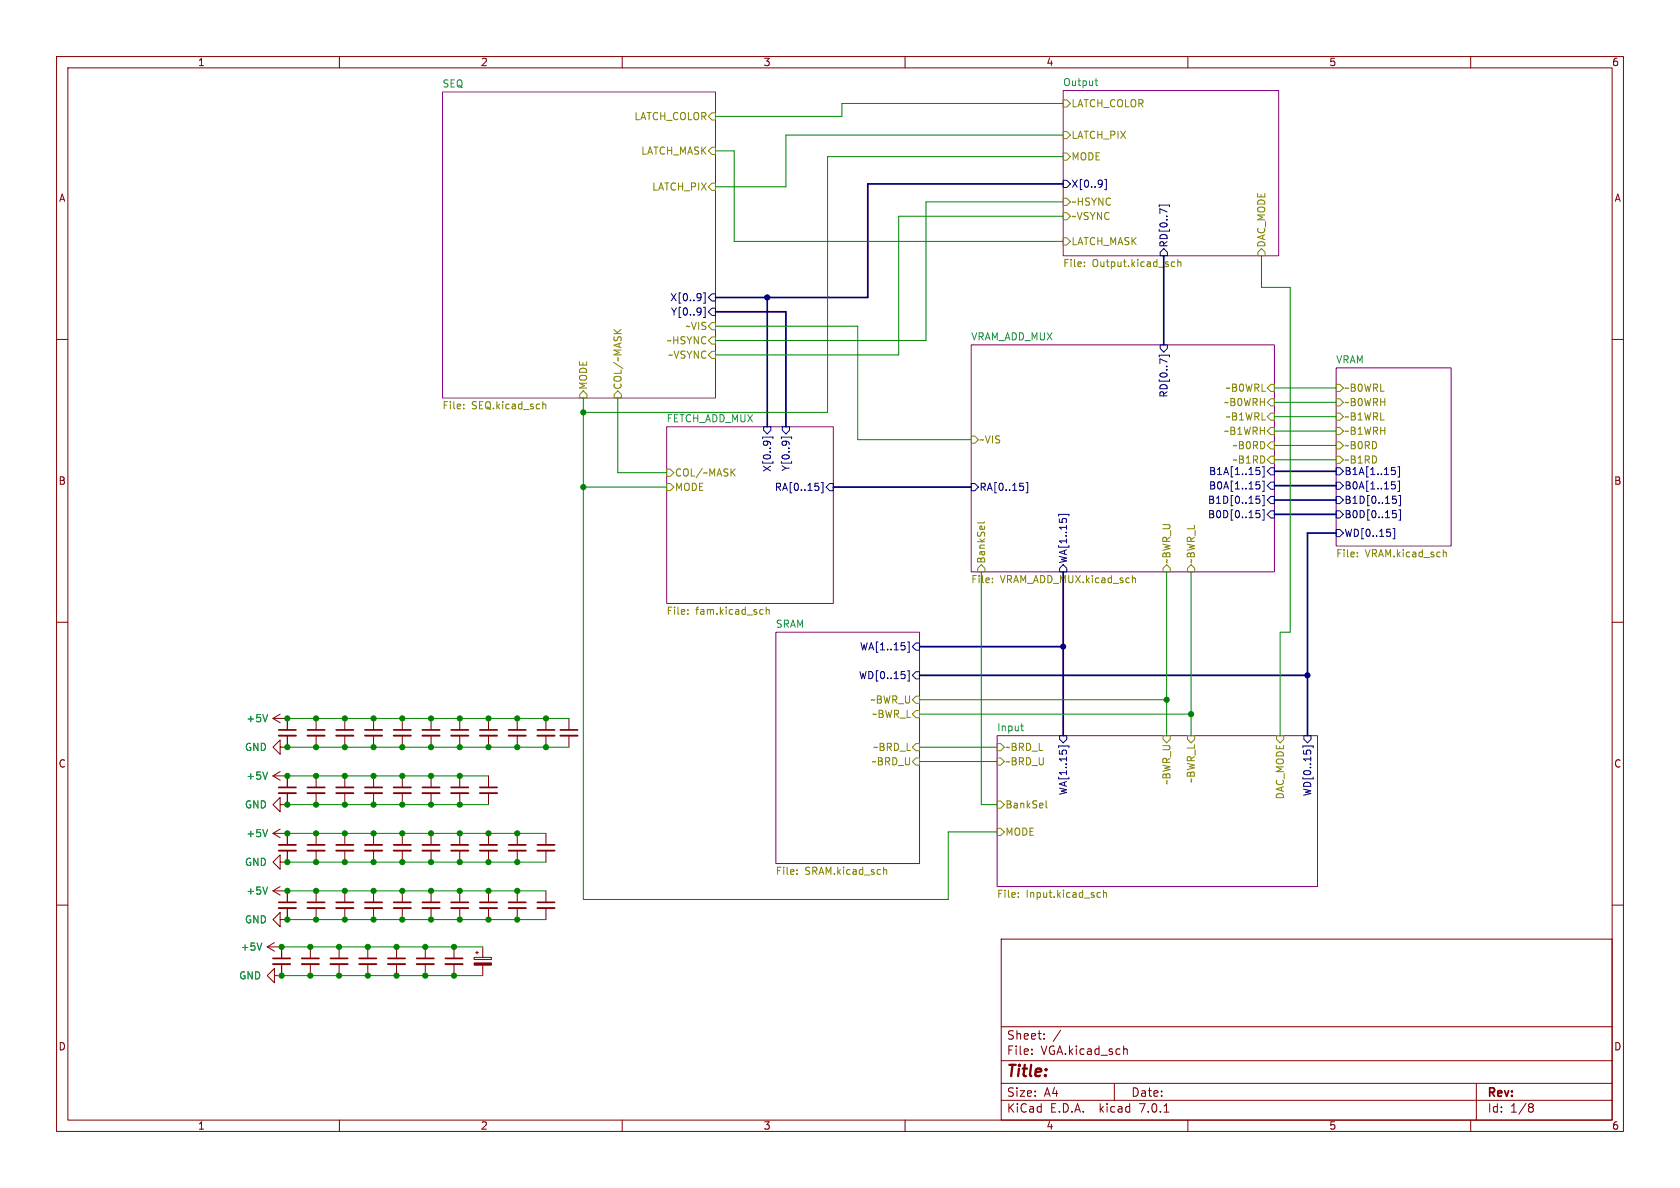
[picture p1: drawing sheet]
<svg xmlns="http://www.w3.org/2000/svg" width="297mm" height="210mm" viewBox="0 0 297 210" stroke-linecap="round" stroke-linejoin="round" font-family="sans-serif">
<g fill="none" stroke="#840000" stroke-width=".18">
<path d="M10 10h277v190h-277zM12 12h273v186h-273zM60 10v2M110 10v2M160 10v2M210 10v2M260 10v2M10 60h2M285 60h2M10 110h2M285 110h2M48.3 137.2l1.2 .7"/>
<path d="M48.3 137.2h2.5v2M48.3 127h2.5v2M48.3 127l1.2 .8M49.5 136.4l-1.2 .8M49.5 126.2l-1.2 .8M50.8 130v2.1h-1.3v1.3l-1.2-1.3 1.2-1.3v1.3M55.9 127v2M55.9 130v2.1M55.9 137.2v2M61 127v2M61 130v2.1M61 137.2v2"/>
<path d="M66 127v2M66 130v2.1M66 137.2v2M71.1 127v2M71.1 130v2.1M71.1 137.2v2M76.2 127v2M76.2 130v2.1M76.2 137.2v2M81.3 127v2M81.3 130v2.1M81.3 137.2v2"/>
<path d="M86.4 127v2M86.4 130v2.1M86.4 137.2v2M91.4 127v2M91.4 130v2.1M96.5 127v2M96.5 130v2.1M100.6 127v2M100.6 130v2.1M10 160h2M48.3 157.5l1.2 .7M48.3 157.5h2.5v2"/>
<path d="M48.3 147.3h2.5v2.1M48.3 147.3l1.2 .8M49.5 156.7l-1.2 .8M49.5 146.6l-1.2 .7M50.8 140.2v2h-1.3v1.3l-1.2-1.3 1.2-1.2v1.2M50.8 150.4v2h-1.3v1.3l-1.2-1.3 1.2-1.3v1.3M55.9 140.2v2M55.9 147.3v2.1M55.9 150.4v2M55.9 157.5v2M61 140.2v2M61 147.3v2.1"/>
<path d="M61 150.4v2M61 157.5v2M66 140.2v2M66 147.3v2.1M66 150.4v2M66 157.5v2M71.1 140.2v2M71.1 147.3v2.1M71.1 150.4v2M71.1 157.5v2M76.2 140.2v2M76.2 147.3v2.1"/>
<path d="M76.2 150.4v2M76.2 157.5v2M81.3 140.2v2M81.3 147.3v2.1M81.3 150.4v2M81.3 157.5v2M86.4 140.2v2M86.4 147.3v2.1M86.4 150.4v2M86.4 157.5v2M91.4 147.3v2.1M91.4 150.4v2"/>
<path d="M91.4 157.5v2M96.5 147.3v2.1M96.5 150.4v2M96.5 157.5v2M285 160h2M47.2 167.4l1.3 .7M47.2 167.4h2.6v2M48.5 166.6l-1.3 .8M49.8 170.4v2.1h-1.3v1.2l-1.3-1.2 1.3-1.3v1.3M50.8 160.5v2.1h-1.3v1.2l-1.2-1.2 1.2-1.3v1.3M54.9 167.4v2M54.9 170.4v2.1"/>
<path d="M55.9 160.5v2.1M59.9 167.4v2M59.9 170.4v2.1M61 160.5v2.1M65 167.4v2M65 170.4v2.1M66 160.5v2.1M70.1 167.4v2M70.1 170.4v2.1M71.1 160.5v2.1M75.2 167.4v2M75.2 170.4v2.1"/>
<path d="M76.2 160.5v2.1M80.3 167.4v2M80.3 170.4v2.1M81.3 160.5v2.1M83.8 169.2h3.1v.4h-3.1zM84.1 168.4h.5M84.3 168.1v.6M85.3 167.4v1.8M85.3 170.6v1.9M86.4 160.5v2.1M91.4 160.5v2.1M96.5 160.5v2.1"/>
<path d="M177 166h108v32h-108zM60 198v2M110 198v2M160 198v2M177 194.5h108M177 191.5h108M177 187.5h108M177 181.5h108M182.4 186.3v.1M182.4 185.5v.1M184.6 183.6v.1M184.6 182.8v.1"/>
<path d="M197 191.5v3M198.9 185.4l.3 .1 .1 .1v.8M205.8 196.6h.8M210 198v2M260 198v2M261 191.5v6.5M270.5 195.1l.4 .1 .2 .2-.3 .3M270.5 195.7h.3M270.8 195.7l.2 .2 .1 .4-.2 .2-.4 .1"/>
</g>
<g fill="#fff" stroke="#fff" stroke-width=".18">
<path d="M176.3 130h56.6v26.7h-56.6z"/>
<path d="M236.2 65h20.3v31.5h-20.3z"/>
<path d="M137.2 111.8h25.4v40.9h-25.4z"/>
<path d="M117.9 75.4h29.4v31.3h-29.4z"/>
<path d="M78.2 16.3h48.3v54.1h-48.3z"/>
<path d="M171.7 61h53.6v40.1h-53.6z"/>
<path d="M188 16h38.1v29.2h-38.1z"/>
</g>
<path d="M78.2 16.3h48.3v54.1h-48.3zM188 16h38.1v29.2h-38.1zM117.9 75.4h29.4v31.3h-29.4zM171.7 61h53.6v40.1h-53.6zM236.2 65h20.3v31.5h-20.3zM137.2 111.8h25.4v40.9h-25.4zM176.3 130h56.6v26.7h-56.6z" fill="none" stroke="#840084" stroke-width=".18"/>
<g fill="none" stroke="#000084" stroke-width=".18">
<path d="M188 31.9h.6l.6 .6-.6 .6h-.6zM195.3 31.7h.3v1.8h-.3M204.9 36.6v-.3h1.9v.3M124.4 51.8h.3v1.8h-.3M124.4 54.3h.3v1.8h-.3M125.2 52.6l.7-.7h.6v1.3h-.6zM125.9 54.5h.6v1.3h-.6l-.7-.7zM205.7 43.9l.7 .7v.6h-1.3v-.6zM134.8 77.6v-.3h1.8v.3M135 75.4h1.3v.7l-.7 .6-.6-.6zM138.1 77.6v-.3h1.8v.3M138.3 75.4h1.3v.7l-.7 .6-.6-.6z"/>
<path d="M204.9 63.1v-.3h1.9v.3M205.1 61h1.3v.6l-.7 .6-.6-.6zM144.7 86v.6M145.2 85.3h.3v1.8h-.3M146 86.1l.7-.6h.6v1.2h-.6zM171.7 85.5h.6l.7 .6-.7 .6h-.6zM181.4 85.3h.3v1.8h-.3M187.2 91.2v-.3h1.8v.3M188 99.8l.6 .7v.6h-1.3v-.6zM222.1 85.2h.6M222.1 90.2h.6M222.1 87.7h.6"/>
<path d="M222.2 83.1h.3l.2 .3v.4l-.5 .1M222.2 85.7h.3l.2 .2v.4l-.5 .1M222.2 90.7h.3l.2 .3v.4l-.5 .1M222.2 88.2h.3l.2 .2v.5l-.5 .1M223.2 85h.3v1.9h-.3M223.2 90.1h.3v1.8h-.3M223.2 87.6h.3v1.8h-.3M223.5 82.5v1.8h-.3M224.7 85.2h.6v1.3h-.6l-.7-.6zM224.7 82.7h.6v1.2h-.6l-.7-.6zM224.7 90.3h.6v1.3h-.6l-.7-.7zM224.7 87.8h.6v1.2h-.6l-.7-.6z"/>
<path d="M236.2 93.6h.7l.6 .6-.6 .7h-.7zM236.2 82.7h.7l.6 .6-.6 .6h-.7zM236.2 85.2h.7l.6 .7-.6 .6h-.7zM236.2 90.3h.7l.6 .6-.6 .7h-.7zM236.2 87.8h.7l.6 .6-.6 .6h-.7zM246 82.6h.6M246 85.2h.6M246.1 83.1h.3l.3 .3-.1 .4-.5 .1M246.1 85.7h.3l.3 .2-.1 .5h-.5M246.2 90.2h.6M246.2 87.7h.6M246.3 93.4h.3v1.8h-.3"/>
<path d="M246.3 90.7h.3l.3 .3-.1 .4-.5 .1M246.3 88.2h.3l.3 .2-.1 .5-.5 .1M247.1 82.5h.3v1.8h-.3M247.1 85h.3v1.9h-.3M247.3 90.1h.3v1.8h-.3M247.3 87.6h.3v1.8h-.3M160.4 118.6h.3v1.8h-.3M160.4 113.5h.3v1.8h-.3M161.9 118.7h.7v1.3h-.7l-.6-.6zM161.9 113.7h.7v1.2h-.7l-.6-.6zM187.2 132.2v-.3h1.8v.3M187.3 130h1.3v.7l-.6 .6-.7-.6z"/>
<path d="M230.3 132.2v-.3h1.9v.3M230.5 130h1.3v.7l-.7 .6-.6-.6z"/>
</g>
<g fill="none" stroke="#848400" stroke-width=".18">
<path d="M125.9 19.9h.6v1.3h-.6l-.7-.6zM188 17.7h.6l.6 .6-.6 .6h-.6zM125.2 26.7l.7-.7h.6v1.3h-.6zM125.2 33l.7-.6h.6v1.3h-.6zM188 37.6h.6l.6 .6-.6 .7h-.6zM188 35.1h.6l.6 .6-.6 .6h-.6zM188 23.2h.6l.6 .7-.6 .6h-.6zM188 27.1h.6l.6 .6-.6 .6h-.6zM125.2 57.7l.7-.7h.6v1.3h-.6zM125.9 59.6h.6v1.2h-.6l-.7-.6zM188 42h.6l.6 .7-.6 .6h-.6zM191.7 47v.1"/>
<path d="M191.7 46.3v.2M207.2 47.1h.5M207.2 46.3h.5M208.2 46.4l.2-.1h.3l.1 .8M208.2 45.9v1.2M223 43.9l.6 .7v.6h-1.2v-.6zM82 72.2v.1M82 71.5v.1M96 71.5l.1-.1 .3 .1 .1 .8M102.5 69.7l.6-.6 .7 .6v.7h-1.3zM109.2 69.1l.7 .6v.7h-1.3v-.7zM125.2 62.7l.7-.6h.6v1.3h-.6z"/>
<path d="M171.7 77.1h.6l.7 .6-.7 .7h-.6zM224.7 78.1h.6v1.3h-.6l-.7-.7zM224.7 67.9h.6v1.3h-.6l-.7-.6zM224.7 75.6h.6v1.2h-.6l-.7-.6zM224.7 70.5h.6v1.3h-.6l-.7-.7zM224.7 73h.6v1.3h-.6l-.7-.6zM236.2 78.1h.7l.6 .6-.6 .7h-.7zM236.2 67.9h.7l.6 .7-.6 .6h-.7zM236.2 75.6h.7l.6 .6-.6 .6h-.7zM236.2 73h.7l.6 .7-.6 .6h-.7zM236.2 70.5h.7l.6 .6-.6 .7h-.7zM117.9 85.5h.6l.6 .6-.6 .6h-.6z"/>
<path d="M117.9 82.9h.6l.6 .7-.6 .6h-.6zM173.5 99.8l.6 .7v.6h-1.3v-.6zM174.1 92.3l-.2 .1h-1.1M206.2 99.8l.7 .7v.6h-1.3v-.6zM210.6 99.8l.6 .7v.6h-1.3v-.6zM224.7 80.6h.6v1.3h-.6l-.7-.6zM236.2 80.6h.7l.6 .7-.6 .6h-.7zM240 98.3v.1M240 97.6v.2M255.3 97.6l.4 .2v.6M121.6 108.5v.1M121.6 107.8v.1"/>
<path d="M134.8 107.7l.1 .1M134.9 108.5l-.1 .1M135.5 107.3v1.3M135.5 107.9l.1-.2 .3 .1 .1 .8M175.5 102.9v.1M175.5 102.2v.1M200.4 102.2l.3 .1v.7M161.9 123.1h.7v1.2h-.7l-.6-.6zM161.9 134h.7v1.3h-.7l-.6-.7zM161.9 131.4h.7v1.3h-.7l-.6-.6zM161.9 125.6h.7v1.3h-.7l-.6-.7zM176.3 131.4h.6l.6 .7-.6 .6h-.6z"/>
<path d="M176.3 134h.6l.6 .6-.6 .7h-.6zM205.6 130h1.3v.7l-.7 .6-.6-.6zM209.9 130h1.3v.7l-.6 .6-.7-.6zM225.7 130h1.2v.7l-.6 .6-.6-.6zM140.9 154.4v.2M140.9 153.8v.1M156.3 153.8h.4l.1 .8M176.3 141.6h.6l.6 .6-.6 .7h-.6zM176.3 146.4h.6l.6 .7-.6 .6h-.6zM180 158.5v.1M180 157.8v.2M184.9 141.6v1l.2 .2"/>
<path d="M194.2 157.8h.3M194.5 158.6h-.3M195.1 157.9l.2-.1h.3v.8M195.1 157.4v1.2"/>
</g>
<path d="M193.6 14.3h.5M193.8 15.1h.3M47.3 136.5l-.4 1.2M47.3 126.3l-.4 1.3M180.4 128.3h.5M180.7 129.1l.2 .1M47.3 156.8l-.4 1.3M47.3 146.6l-.4 1.3M46.3 166.7l-.4 1.3" fill="none" stroke="#008484" stroke-width=".18"/>
<g fill="none" stroke="#840000" stroke-width=".33">
<path d="M49.3 130h3M54.4 130h3M59.4 130h3.1M64.5 130h3.1M69.6 130h3M74.7 130h3M79.8 130h3M84.8 130h3.1M89.9 130h3.1M95 130h3M99.1 130h3M49.3 150.4h3"/>
<path d="M49.3 140.2h3M54.4 150.4h3M54.4 140.2h3M59.4 150.4h3.1M59.4 140.2h3.1M64.5 150.4h3.1M64.5 140.2h3.1M69.6 150.4h3M69.6 140.2h3M74.7 150.4h3M74.7 140.2h3M79.8 150.4h3"/>
<path d="M79.8 140.2h3M84.8 150.4h3.1M84.8 140.2h3.1M89.9 150.4h3.1M95 150.4h3M48.3 170.4h3M49.3 160.5h3M53.3 170.4h3.1M54.4 160.5h3M58.4 170.4h3.1M59.4 160.5h3.1M63.5 170.4h3"/>
<path d="M64.5 160.5h3.1M68.6 170.4h3M69.6 160.5h3M73.7 170.4h3M74.7 160.5h3M78.7 170.4h3.1M79.8 160.5h3M84.8 160.5h3.1M89.9 160.5h3.1M95 160.5h3"/>
</g>
<g fill="none" stroke="#840000" stroke-width=".3">
<path d="M49.3 129h3M49.3 139.2h3M54.4 129h3M54.4 139.2h3M59.4 129h3.1M59.4 139.2h3.1M64.5 129h3.1M64.5 139.2h3.1M69.6 129h3M69.6 139.2h3M74.7 129h3M74.7 139.2h3"/>
<path d="M79.8 129h3M79.8 139.2h3M84.8 129h3.1M84.8 139.2h3.1M89.9 129h3.1M95 129h3M99.1 129h3M49.3 149.4h3M49.3 159.5h3M54.4 149.4h3M54.4 159.5h3M59.4 149.4h3.1"/>
<path d="M59.4 159.5h3.1M64.5 149.4h3.1M64.5 159.5h3.1M69.6 149.4h3M69.6 159.5h3M74.7 149.4h3M74.7 159.5h3M79.8 149.4h3M79.8 159.5h3M84.8 149.4h3.1M84.8 159.5h3.1M89.9 149.4h3.1"/>
<path d="M89.9 159.5h3.1M95 149.4h3M95 159.5h3M48.3 169.4h3M53.3 169.4h3.1M58.4 169.4h3.1M63.5 169.4h3M68.6 169.4h3M73.7 169.4h3M78.7 169.4h3.1"/>
</g>
<path d="M83.8 170.2h3.1v.4h-3.1z" fill="#840000" stroke="#840000" stroke-width=".18"/>
<g fill="none" stroke="#000084" stroke-width=".3">
<path d="M188 32.5h-34.6v20.1h-26.9M126.5 55.1h12.4v20.3M135.6 52.6v22.8M205.7 45.2v15.8M147.3 86.1h24.4M225.3 90.9h10.9M225.3 85.9h10.9M225.3 83.3h10.9M225.3 88.4h10.9M236.2 94.2h-5.1v35.8M162.6 114.3h25.4M162.6 119.4h68.5"/>
<path d="M188 101.1v28.9"/>
</g>
<g fill="none" stroke="#008400" stroke-width=".18">
<path d="M188 18.3h-39.2v2.3h-22.3M126.5 26.7h3.3v16h58.2M188 35.7h-24.3v24.5h-37.2M188 38.2h-29.1v24.5h-32.4M188 23.9h-49.1v9.1h-12.4M188 27.7h-41.7v45.2h-43.2M126.5 57.7h25.1v20h20.1M223 45.2v5.6h5.1v61h-1.8v18.2M103.1 70.4v88.6h64.5v-11.9h8.7M109.2 70.4v13.2h8.7M225.3 73.7h10.9M225.3 71.1h10.9"/>
<path d="M225.3 76.2h10.9M225.3 68.6h10.9M225.3 78.7h10.9M103.1 86.1h14.8M225.3 81.3h10.9M173.5 101.1v41.1h2.8M206.2 101.1v28.9M210.6 101.1v28.9M50.8 132.1h49.8M50.8 127h49.8M50.8 137.2h35.6M162.6 132.1h13.7"/>
<path d="M162.6 123.7h43.6M162.6 134.6h13.7M162.6 126.2h48M50.8 152.4h45.7M50.8 157.5h45.7M50.8 147.3h45.7M50.8 142.2h35.6M49.8 172.5h35.5M49.8 167.4h35.5M50.8 162.6h45.7"/>
</g>
<g fill="#008400" stroke="#008400" stroke-width=".18">
<circle cx="76.2" cy="127" r=".46"/>
<circle cx="66" cy="127" r=".46"/>
<circle cx="76.2" cy="132.1" r=".46"/>
<circle cx="71.1" cy="127" r=".46"/>
<circle cx="76.2" cy="142.2" r=".46"/>
<circle cx="81.3" cy="142.2" r=".46"/>
<circle cx="71.1" cy="142.2" r=".46"/>
<circle cx="81.3" cy="132.1" r=".46"/>
<circle cx="81.3" cy="127" r=".46"/>
<circle cx="86.4" cy="127" r=".46"/>
<circle cx="86.4" cy="132.1" r=".46"/>
<circle cx="81.3" cy="137.2" r=".46"/>
<circle cx="61" cy="127" r=".46"/>
<circle cx="50.8" cy="162.6" r=".46"/>
<circle cx="50.8" cy="157.5" r=".46"/>
<circle cx="49.8" cy="167.4" r=".46"/>
<circle cx="61" cy="162.6" r=".46"/>
<circle cx="66" cy="162.6" r=".46"/>
<circle cx="54.9" cy="167.4" r=".46"/>
<circle cx="54.9" cy="172.5" r=".46"/>
<circle cx="49.8" cy="172.5" r=".46"/>
<circle cx="61" cy="157.5" r=".46"/>
<circle cx="61" cy="152.4" r=".46"/>
<circle cx="66" cy="157.5" r=".46"/>
<circle cx="59.9" cy="167.4" r=".46"/>
<circle cx="59.9" cy="172.5" r=".46"/>
<circle cx="55.9" cy="152.4" r=".46"/>
<circle cx="55.9" cy="157.5" r=".46"/>
<circle cx="50.8" cy="152.4" r=".46"/>
<circle cx="55.9" cy="162.6" r=".46"/>
<circle cx="71.1" cy="132.1" r=".46"/>
<circle cx="66" cy="132.1" r=".46"/>
<circle cx="66" cy="137.2" r=".46"/>
<circle cx="76.2" cy="137.2" r=".46"/>
<circle cx="71.1" cy="137.2" r=".46"/>
<circle cx="61" cy="137.2" r=".46"/>
<circle cx="76.2" cy="152.4" r=".46"/>
<circle cx="76.2" cy="147.3" r=".46"/>
<circle cx="61" cy="142.2" r=".46"/>
<circle cx="66" cy="142.2" r=".46"/>
<circle cx="61" cy="147.3" r=".46"/>
<circle cx="65" cy="172.5" r=".46"/>
<circle cx="70.1" cy="172.5" r=".46"/>
<circle cx="65" cy="167.4" r=".46"/>
<circle cx="70.1" cy="167.4" r=".46"/>
<circle cx="71.1" cy="162.6" r=".46"/>
<circle cx="75.2" cy="167.4" r=".46"/>
<circle cx="76.2" cy="162.6" r=".46"/>
<circle cx="80.3" cy="167.4" r=".46"/>
<circle cx="80.3" cy="172.5" r=".46"/>
<circle cx="75.2" cy="172.5" r=".46"/>
<circle cx="66" cy="152.4" r=".46"/>
<circle cx="71.1" cy="152.4" r=".46"/>
<circle cx="71.1" cy="147.3" r=".46"/>
<circle cx="66" cy="147.3" r=".46"/>
<circle cx="86.4" cy="152.4" r=".46"/>
<circle cx="81.3" cy="152.4" r=".46"/>
<circle cx="81.3" cy="147.3" r=".46"/>
<circle cx="81.3" cy="157.5" r=".46"/>
<circle cx="76.2" cy="157.5" r=".46"/>
<circle cx="71.1" cy="157.5" r=".46"/>
<circle cx="61" cy="132.1" r=".46"/>
<circle cx="55.9" cy="127" r=".46"/>
<circle cx="50.8" cy="137.2" r=".46"/>
<circle cx="55.9" cy="132.1" r=".46"/>
<circle cx="55.9" cy="137.2" r=".46"/>
<circle cx="55.9" cy="142.2" r=".46"/>
<circle cx="50.8" cy="142.2" r=".46"/>
<circle cx="50.8" cy="132.1" r=".46"/>
<circle cx="50.8" cy="127" r=".46"/>
<circle cx="55.9" cy="147.3" r=".46"/>
<circle cx="50.8" cy="147.3" r=".46"/>
<circle cx="96.5" cy="132.1" r=".46"/>
<circle cx="96.5" cy="127" r=".46"/>
<circle cx="103.1" cy="86.1" r=".46"/>
<circle cx="103.1" cy="72.9" r=".46"/>
<circle cx="206.2" cy="123.7" r=".46"/>
<circle cx="210.6" cy="126.2" r=".46"/>
<circle cx="91.4" cy="162.6" r=".46"/>
<circle cx="91.4" cy="152.4" r=".46"/>
<circle cx="91.4" cy="157.5" r=".46"/>
<circle cx="86.4" cy="147.3" r=".46"/>
<circle cx="91.4" cy="147.3" r=".46"/>
<circle cx="91.4" cy="127" r=".46"/>
<circle cx="91.4" cy="132.1" r=".46"/>
<circle cx="86.4" cy="157.5" r=".46"/>
<circle cx="86.4" cy="162.6" r=".46"/>
<circle cx="81.3" cy="162.6" r=".46"/>
</g>
<g fill="#000084" stroke="#000084" stroke-width=".18">
<circle cx="135.6" cy="52.6" r=".46"/>
<circle cx="231.1" cy="119.4" r=".46"/>
<circle cx="188" cy="114.3" r=".46"/>
</g>
<text font-size="2.8" fill="#840000" x="178" y="190.8">Title:</text>
<g font-size="2.1" fill="#840000">
<text x="178" y="183.9">Sheet:</text>
<text x="186.2" y="183.9">/</text>
<text x="178" y="186.6">File:</text>
<text x="184" y="186.6">VGA.kicad_sch</text>
<text x="178" y="196.8">KiCad</text>
<text x="178" y="194">Size:</text>
<text x="184.6" y="194">A4</text>
<text x="185.7" y="196.8">E.D.A.</text>
<text x="194.4" y="196.8">kicad</text>
<text x="200" y="194">Date:</text>
<text x="201.5" y="196.8">7.0.1</text>
<text x="263" y="194.2">Rev:</text>
<text x="263" y="196.8">Id:</text>
<text x="267" y="196.8">1/8</text>
</g>
<g font-size="1.8" fill="#840000">
<text x="35" y="11.8">1</text>
<text x="85" y="11.8">2</text>
<text x="135" y="11.8">3</text>
<text x="185" y="11.8">4</text>
<text x="235" y="11.8">5</text>
<text x="285" y="11.8">6</text>
<text x="10.4" y="35.8">A</text>
<text x="285.4" y="35.8">A</text>
<text x="10.3" y="85.8">B</text>
<text x="285.3" y="85.8">B</text>
<text x="10.3" y="135.8">C</text>
<text x="285.3" y="135.8">C</text>
<text x="10.3" y="185.8">D</text>
<text x="285.3" y="185.8">D</text>
<text x="35" y="199.8">1</text>
<text x="85" y="199.8">2</text>
<text x="135" y="199.8">3</text>
<text x="185" y="199.8">4</text>
<text x="235" y="199.8">5</text>
<text x="285" y="199.8">6</text>
</g>
<g font-size="1.8" fill="#008484">
<text x="78.2" y="15.5">SEQ</text>
<text x="188" y="15.3">Output</text>
<text x="171.7" y="60.2">VRAM_ADD_MUX</text>
<text x="236.2" y="64.3">VRAM</text>
<text x="117.9" y="74.7">FETCH_ADD_MUX</text>
<text x="137.2" y="111">SRAM</text>
<text x="43.5" y="127.8">+5V</text>
<text x="176.3" y="129.3">Input</text>
<text x="43.2" y="132.9">GND</text>
<text x="43.5" y="138">+5V</text>
<text x="43.2" y="143.1">GND</text>
<text x="43.5" y="148.1">+5V</text>
<text x="43.2" y="153.2">GND</text>
<text x="43.5" y="158.3">+5V</text>
<text x="43.2" y="163.4">GND</text>
<text x="42.2" y="173.3">GND</text>
<text x="42.5" y="168.2">+5V</text>
</g>
<g font-size="1.8" fill="#848400">
<text x="112" y="21.4">LATCH_COLOR</text>
<text x="189.4" y="19.1">LATCH_COLOR</text>
<text x="113.2" y="27.5">LATCH_MASK</text>
<text x="189.4" y="24.7">LATCH_PIX</text>
<text x="189.4" y="28.5">MODE</text>
<text x="115.2" y="33.8">LATCH_PIX</text>
<text x="189.4" y="39.1">~VSYNC</text>
<text x="189.4" y="36.5">~HSYNC</text>
<text x="188" y="47.4">File:</text>
<text x="189.4" y="43.5">LATCH_MASK</text>
<text x="193.1" y="47.4">Output.kicad_sch</text>
<text x="223.8" y="43.8" transform="rotate(-90 223.8 43.8)">DAC_MODE</text>
<text x="121.1" y="58.5">~VIS</text>
<text x="117.8" y="61">~HSYNC</text>
<text x="118" y="63.6">~VSYNC</text>
<text x="103.9" y="68.9" transform="rotate(-90 103.9 68.9)">MODE</text>
<text x="110" y="68.9" transform="rotate(-90 110 68.9)">COL/~MASK</text>
<text x="216.3" y="71.9">~B0WRH</text>
<text x="216.6" y="69.4">~B0WRL</text>
<text x="237.7" y="69.4">~B0WRL</text>
<text x="237.7" y="71.9">~B0WRH</text>
<text x="78.2" y="72.6">File:</text>
<text x="83.4" y="72.6">SEQ.kicad_sch</text>
<text x="216.3" y="77">~B1WRH</text>
<text x="216.6" y="74.5">~B1WRL</text>
<text x="237.7" y="77">~B1WRH</text>
<text x="237.7" y="74.5">~B1WRL</text>
<text x="173.2" y="78.5">~VIS</text>
<text x="217.8" y="79.6">~B0RD</text>
<text x="217.8" y="82.1">~B1RD</text>
<text x="237.7" y="79.6">~B0RD</text>
<text x="237.7" y="82.1">~B1RD</text>
<text x="119.3" y="86.9">MODE</text>
<text x="119.3" y="84.4">COL/~MASK</text>
<text x="174.3" y="99.6" transform="rotate(-90 174.3 99.6)">BankSel</text>
<text x="207.1" y="99.6" transform="rotate(-90 207.1 99.6)">~BWR_U</text>
<text x="211.4" y="99.6" transform="rotate(-90 211.4 99.6)">~BWR_L</text>
<text x="236.2" y="98.8">File:</text>
<text x="241.4" y="98.8">VRAM.kicad_sch</text>
<text x="171.7" y="103.3">File:</text>
<text x="176.9" y="103.3">VRAM_ADD_MUX.kicad_sch</text>
<text x="117.9" y="108.9">File:</text>
<text x="123" y="108.9">fam.kicad_sch</text>
<text x="153.8" y="124.5">~BWR_U</text>
<text x="154.1" y="127.1">~BWR_L</text>
<text x="154" y="135.4">~BRD_U</text>
<text x="154.3" y="132.9">~BRD_L</text>
<text x="177.7" y="132.9">~BRD_L</text>
<text x="177.7" y="135.4">~BRD_U</text>
<text x="177.7" y="143.1">BankSel</text>
<text x="207.1" y="138.8" transform="rotate(-90 207.1 138.8)">~BWR_U</text>
<text x="211.4" y="138.5" transform="rotate(-90 211.4 138.5)">~BWR_L</text>
<text x="227.1" y="141.4" transform="rotate(-90 227.1 141.4)">DAC_MODE</text>
<text x="177.7" y="147.9">MODE</text>
<text x="137.2" y="154.9">File:</text>
<text x="142.3" y="154.9">SRAM.kicad_sch</text>
<text x="176.3" y="159">File:</text>
<text x="181.4" y="159">Input.kicad_sch</text>
</g>
<g font-size="1.8" fill="#000084">
<text x="189.4" y="33.3">X[0..9]</text>
<text x="206.6" y="43.8" transform="rotate(-90 206.6 43.8)">RD[0..7]</text>
<text x="118.4" y="53.4">X[0..9]</text>
<text x="118.5" y="55.9">Y[0..9]</text>
<text x="206.6" y="70.4" transform="rotate(-90 206.6 70.4)">RD[0..7]</text>
<text x="136.5" y="83.6" transform="rotate(-90 136.5 83.6)">X[0..9]</text>
<text x="139.8" y="83.4" transform="rotate(-90 139.8 83.4)">Y[0..9]</text>
<text x="136.8" y="86.9">RA[0..15]</text>
<text x="173.2" y="86.9">RA[0..15]</text>
<text x="213.4" y="89.2">B1D[0..15]</text>
<text x="213.6" y="86.7">B0A[1..15]</text>
<text x="213.6" y="84.1">B1A[1..15]</text>
<text x="237.7" y="84.1">B1A[1..15]</text>
<text x="237.7" y="86.7">B0A[1..15]</text>
<text x="237.7" y="89.2">B1D[0..15]</text>
<text x="213.4" y="91.8">B0D[0..15]</text>
<text x="237.7" y="95.1">WD[0..15]</text>
<text x="237.7" y="91.8">B0D[0..15]</text>
<text x="188.8" y="99.6" transform="rotate(-90 188.8 99.6)">WA[1..15]</text>
<text x="151.9" y="115.1">WA[1..15]</text>
<text x="151.7" y="120.2">WD[0..15]</text>
<text x="188.8" y="140.7" transform="rotate(-90 188.8 140.7)">WA[1..15]</text>
<text x="232" y="140.9" transform="rotate(-90 232 140.9)">WD[0..15]</text>
</g>
</svg>
